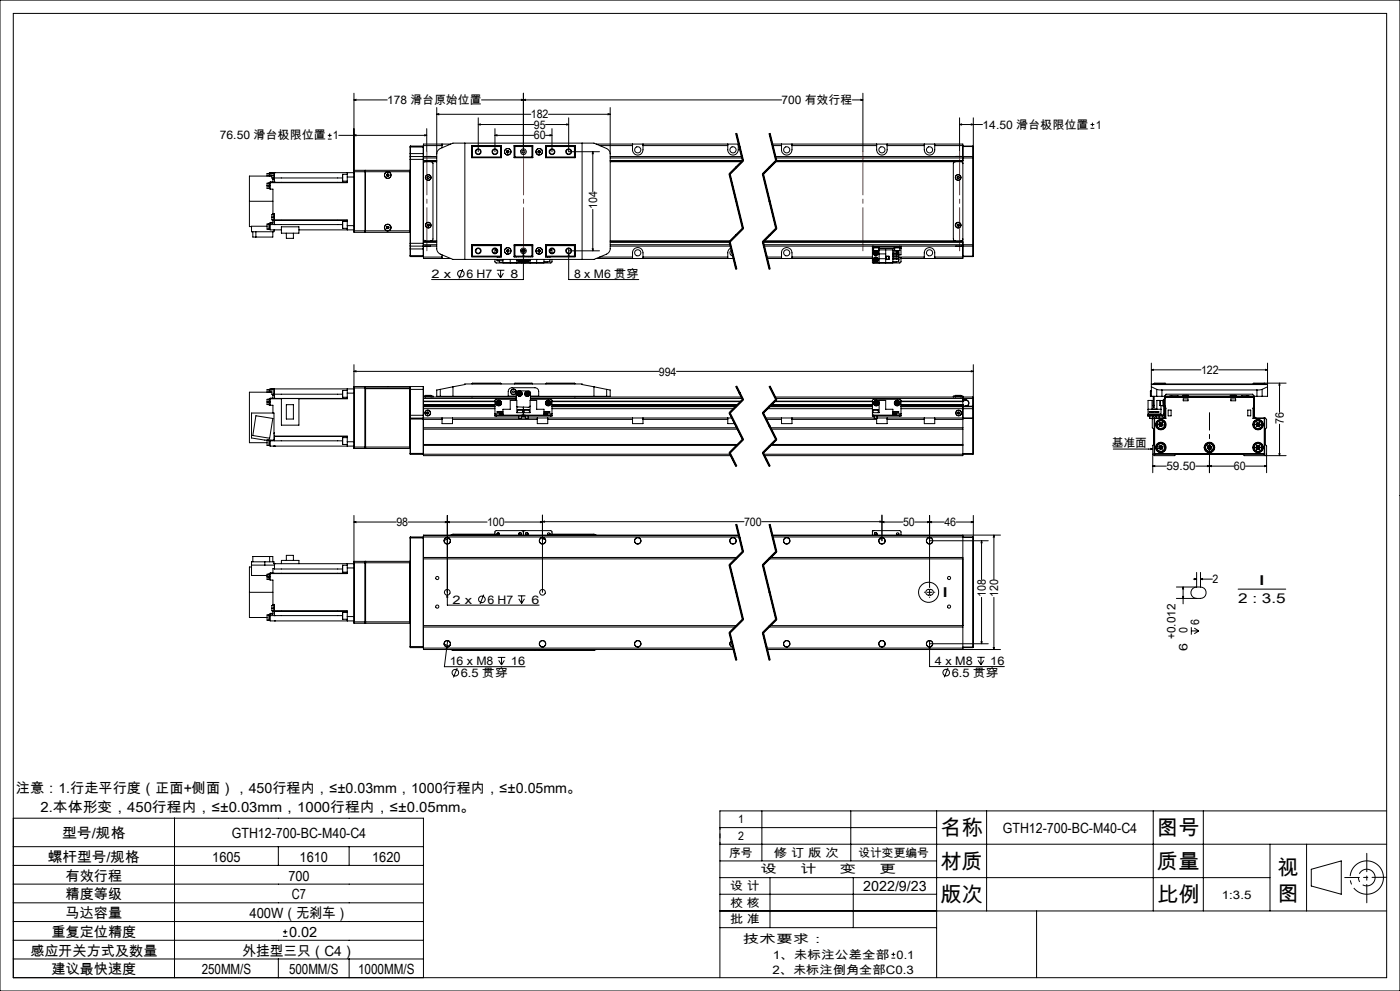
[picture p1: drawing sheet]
<svg xmlns="http://www.w3.org/2000/svg" width="420mm" height="297mm" viewBox="0 0 420 297" stroke-linecap="round" stroke-linejoin="round" font-family="sans-serif">
<g fill="none" stroke="#000" stroke-width=".3">
<path d="M0 0h420v297h-420zM4 4h412v289h-412zM106.2 29.9l.6-.1v.3zM106.2 29.9h10M106.2 27.9v41.3M128 38.6v6.9M131 34.3l.6-.2v.3zM131 32.2v42.4l.2 .6 .6 .8 4.1 1.7h42.3l4.3-1.9 .6-1.2v-42.4M131 34.3h28.2M143.5 37.3l.6-.2v.4zM143.5 37.3h16.6M143.5 35.3v10.2"/>
<path d="M148.5 38.6v6.9M156.4 29.8l.6 .1-.6 .2zM157 29.9l.7-.1v.3zM157 27.9v17.6M163.7 37.3h6.9M164.5 34.3h18.6M165.6 38.6v6.9M170 37.1l.6 .2-.6 .2zM170.6 35.3v10.2h9.2M182.4 34.1l.7 .2-.7 .1zM220.9 40l2 8.2-4 4 4 16.3-4 4 2 8.1M221.1 40l2 8.1"/>
<path d="M230.9 40l2 8.2-4 4 4 16.3-4 4 2 8.1M231.1 40l2 8.1M234.5 29.9h-90M255.7 29.9h3.2M258.3 29.8l.6 .1-.6 .2zM258.9 27.9v17.6M287.9 37.3l.6-.2v.4zM287.9 37.3h6.8M287.9 35.3v10.2M291.4 37.1l.6 .2-.6 .2zM292 35.3v11.8M327.2 38.4h1.1"/>
<path d="M327.2 37.3h1.1M327.7 36.8v1.1M80.1 55.7v.8h.8M80.1 55.7h.9M80.7 54.9h-.6v.8M80.7 52h-.6v.8M80.9 54.8l.1 1.7M80.9 51.9v.9M81 54.6v.1M81 54.8h-.3v1.7M81 51.9h-.3v.9M81 54.7v2h.9v7.3"/>
<path d="M81 54.6h23.2M81.6 52.8h-6.8v7.5M81.6 52.6v.8h.5M81.6 52.6h.7M81.9 53.8v.7l-.9 .1M81.9 53.4v.4M81.9 51.7v.1M81.9 53.8h.4M82.1 51.7v1.7h.2M82.1 51.8h-.5v.8M82.3 54.6h.1M82.3 53.3v1.3"/>
<path d="M82.3 51.7v1.6M82.3 51.7h.1M82.3 53.3h20.5M98.4 41.7h1.1M98.4 40.6h1.1M98.9 40v1.1M101.6 40.6h26.4M102.8 52.2v2.1M102.8 52.2h1.4M102.8 54.3h1.4M104.2 51.7v1.4M104.2 53.1v1.6h-23.2"/>
<path d="M104.2 53.1h2M106.2 40.6l.6-.2v.3zM106.2 51.7h-25.2v1.1M106.3 51v18.6M106.3 51l-.1 .5h16.8M106.3 51h3.2M109.5 51v.5M109.5 51.5v17.7M109.5 51l.1 .1M109.6 51.1v.4M109.6 51.1h.1M116 52.3l.1 .4"/>
<path d="M116.1 52.7l.3 .1M116.3 52.1l.3 .2M116.3 52.1l-.3 .2M116.6 52.3v.3M116.6 52.6l-.2 .2M123 51.5v-.5h-13.4v18.6M123 51.5v17.7M123 51.1h.1M123 47v.8M123 46v1M123 47.8v25.1M123 47.8h4"/>
<path d="M123 46h4M123 44.1h4M123.1 46.9v26.9M123.1 43.8v3.1M123.1 43.8l-.1 2.2M123.1 46.9h7.9M123.1 43.8h3.9M123.1 46.9l-.1 .1M127 46.9v26.9M127 43.8v3.1M127 46.9v.1M127 43.8h.1"/>
<path d="M127 46.9h.1M127 47v.8M127 47.8v25.1M127 48.1h4M127 43.6h5.6M127 47.3h4M127.4 40.4l.6 .2-.6 .1zM127.5 46.9h1.7M128.3 52.9h.4l.1 .3-.2 .3h-.3l-.2-.3zM129.3 48.5l.6 .4v22.8l-.6 .5M131 48.5h-3.4l-.6 .5M131 46.1l.2-.7 .6-.7 4.1-1.8h42.3l4.1 1.8 .6 .7 .2 .7"/>
<path d="M132.6 43.2v1.1M135.2 43.2h-8.2v3.7M139.5 42.9v34.8M141.5 43.7h8.9v3.6h-8.9zM141.5 46.9h.1M141.6 43.8v3.5M141.6 43.8h8.8M141.6 43.8l.1 .1M141.7 43.9h8.5M141.7 43.9v3.2M141.7 47.1l-.1 .1h8.8M141.7 47.1h8.5"/>
<path d="M148.5 40.6l.6-.2v.3zM148.5 40.6h11.6M150.2 43.9v3.2M150.2 43.9l.1-.1v3.4l-.1-.1M152 45.3v.3M152 45.6l.3 .2M152.3 45.2l.3 .1M152.3 45.2l-.3 .1M152.6 45.3v.3M152.6 45.6l-.3 .2M154.2 43.7l.1 .1M154.2 43.7h5.6v3.6h-5.6z"/>
<path d="M154.2 43.8h5.6M154.2 47.2h5.6M154.3 43.8v3.4l.2-.1M154.3 43.8l.2 .1M154.5 43.9h5.1M154.5 43.9v3.2M154.5 47.1h5.1M159.6 43.9l.1-.1v3.4l-.1-.1M159.6 43.9v3.2M161.5 45.3v.3M161.5 45.6l.2 .2M161.7 45.2l.3 .1"/>
<path d="M161.7 45.2l-.2 .1M162 45.3v.3M162 45.6l-.3 .2M163.7 40.6h1.9M163.7 43.7h8.8v3.6h-8.8zM163.7 43.8h8.8M163.9 43.9l-.1-.1v3.4l.1-.1M163.9 43.9h8.4M163.9 43.9v3.2M163.9 47.1h8.4M164.3 43.7v.1M165 40.4l.6 .2-.6 .1z"/>
<path d="M172.3 43.9v3.2M172.3 47.1l.2 .1h-8.8M172.5 43.8v3.5M172.5 46.9h.1M172.5 43.8l-.2 .1M174.6 42.9v34.8M177.8 45.5l.2 .6h-.3zM177.8 45.5v11.9M178.9 43.2h42.8M179.9 43.6h9.9M183.1 48.5h39.5M183.1 46.9h39.5"/>
<path d="M183.1 48.1h39.7M183.1 47.3h39.5M189.8 43.2v1.7a1.57 1.57 0 0 0 1.5 1.6 1.57 1.57 0 0 0 1.6-1.6v-1.7M192.9 43.6h25.4M218.3 43.2v1.7a1.57 1.57 0 0 0 1.6 1.6 1.57 1.57 0 0 0 1.6-1.6v-1.7M218.7 52.2l4 16.3M219.1 52.1l4 16.3M220.7 40l2 8.2M221.5 43.6h.3M222.8 48l-4 4M223 48.3l-4 4M228.7 52.2l4 16.3"/>
<path d="M229.1 52.1l4 16.3M230.7 40l2 8.2M231.6 43.2h57.3v34.3h-18.6M231.7 43.6h2.8M232.6 48.5h55.7l.4 .1 .2 .4M232.6 46.9h59.3M232.7 47.3h59.2M232.8 48l-4 4M232.8 48.2h56.1M233 48.3l-4 4M234.5 43.2v1.7a1.57 1.57 0 0 0 1.5 1.6 1.57 1.57 0 0 0 1.6-1.6v-1.7M237.6 43.6h25.4"/>
<path d="M263 43.2a3.2 3.2 0 0 0 .5 2.8 1.56 1.56 0 0 0 1.7 .4 1.56 1.56 0 0 0 .9-1.5v-1.7M266.1 43.6h11.2M277.3 43.2a3.2 3.2 0 0 0 .4 2.8 1.56 1.56 0 0 0 1.8 .4 1.56 1.56 0 0 0 .9-1.5v-1.7M280.4 43.6h8.5M286.6 48.5l-.4 .1-.2 .4v22.6l.2 .4 .4 .2M286.7 46.9h1.7M287.3 52.9h.4l.1 .4-.3 .2-.3-.1zM288.9 43.8h3M288.9 43.9h3M291.9 47.3h.1M291.9 46.9v.4M291.9 46.9l.1 .2"/>
<path d="M291.9 43.8v.1M291.9 43.9v3M291.9 47.3v26M292 47.1v.2M292 47.3v26M74.8 60.3v7.6h.7M74.8 60.3h7.1M75.8 69.5v1.5h6v-1.5M76.8 69.5v1.5M80.1 67.8h-4.6v1.7h6.7v-.6M80.7 67.1h-.6v1.6h.6M80.9 67.1v1.7"/>
<path d="M81 66.9v.4M81 67.3v1.6h3.4M81 67.1h-.3v1.7h.3M81 67.3h21.8M81.6 65.1v.8h22.6v1.7M81.6 65.1h.7M81.9 64h.4v1.1M81.9 64v.3M81.9 66.1v.8h-.9M81.9 65.9v.2M81.9 66.7h-.9v.2M81.9 66.1h.4"/>
<path d="M82.1 64.3h-.5v.8M82.3 64.2h-.2v1.7M82.3 65.1v.9M82.3 67.3h.1M82.3 66v1.3M82.3 68.9h.1M82.3 66h21.9M84.4 68h5.3v1.9h-5.3zM85.9 69.9v1.5h2.1v-1.5M89.7 68.9h16.5M102.8 66.4v2M102.8 66.4h1.4"/>
<path d="M102.8 68.4h1.4M104.2 67.6v1.3M104.2 67.6h2M106.2 69.2l.1 .4M106.2 69.2h16.8M106.3 69.6h3.2M109.5 69.2v.4M109.6 69.2v.3M109.6 69.5h.1M109.6 69.5v.1M109.6 69.5l-.1 .1M109.6 69.6h13.4"/>
<path d="M116 68v.4M116 68.4l.3 .1M116.3 67.9l.3 .1M116.3 67.9l-.3 .1M116.6 68.4l-.3 .1M116.6 68v.4M123 69.2v.4M123 69.5v.1M123 72.9v.8M123 73.7v.9M123 74.6l.1 2.3M123 76.6h4"/>
<path d="M123 72.9h4M123 73.7l.1 .1M123 74.6h4M123.1 73.8v3.1M123.1 73.8h7.9M123.1 76.9h3.9M127 73.8v3.1M127 71.6l.5 .6h3.5M127 73.7h.1M127 72.9v.8M127 73.8v3.7h8.2M127 72.5h4"/>
<path d="M127 77h5.6M127 73.3h4M127 73.7v.1M127 76.8v.1M127.5 73.8h1.7M128.2 67.4l.2-.2 .3 .1 .1 .3-.3 .2zM132.6 76.4v1.1M141.5 73.4h8.9v3.6h-8.9zM141.5 73.8h.1M141.6 73.4v3.5M141.6 76.9h8.8M141.7 76.8h8.5"/>
<path d="M141.7 73.6v3.2M141.7 73.6h8.5M141.7 76.8l-.1 .1M148.5 77.7v.9l.3 .2h8M148.5 74.5v1.4M148.8 75.1h.4M148.8 74.6v.5M149.1 77h.1M149.1 77.7v.4h1.8M149.2 75.2l-.1 .3M149.3 78.1h.3M149.8 76.9v.1"/>
<path d="M149.8 78.1v.6h1.1M150.2 73.6v3.2M150.2 73.6l.1-.1v3.4l-.1-.1M150.4 73.5h-8.8l.1 .1M150.9 77.7v1.1h12.3v-1.1M152 75v.3M152 75.3l.3 .2M152.3 74.9l.3 .1M152.3 74.9l-.3 .1M152.6 75v.3M152.6 75.3l-.3 .2M153.1 77.7v1.1"/>
<path d="M154.2 73.4h5.6v3.6h-5.6zM154.2 76.9h5.6M154.2 73.5h5.6M154.3 76.9l-.1 .1M154.5 73.6l-.2-.1v3.4M154.5 76.8h5.1M154.5 73.6v3.2M154.5 73.6h5.1M154.5 76.8l-.2 .1M154.8 76.9v.1M154.9 76.9v.1M155 77.7v1.1"/>
<path d="M155.1 78h1.6M155.1 77.7v.3M155.5 76.9v.1M155.8 78l.1 .2M156 78l-.1 .2M156.2 78l.1 .1M156.3 78.1l-.4 .1M156.4 78l-.1 .1M156.6 75.1h.1M156.6 75.3l.1 .2M156.7 75.1h-.1M156.7 75v.1"/>
<path d="M156.7 77.7v.3M156.7 74.9h.6M156.8 77.7a.76 .76 0 0 1-.6 .8 .76 .76 0 0 1-.9-.5 .77 .77 0 0 0 .9 .6 .77 .77 0 0 0 .6-.9M157 76.1l.2 .6h-.3zM157 74.3v9.5h-27.5M157.3 77.7a.78 .78 0 0 0 .6 .9 .78 .78 0 0 0 .9-.6M157.4 78h.1M157.4 75.1h.1M157.4 75v.1M157.4 77.7v.3M157.4 75.3l-.1 .2M157.4 78h1.5"/>
<path d="M157.7 78l.4 .2M158.1 78v.2M158.4 78l-.3 .2M158.6 76.9v.1M158.9 78h.1M159 77.7v.3M159 77.7v1.1M159.2 76.9v.1M159.6 73.6l.1-.1v3.4l-.1-.1M159.6 73.6v3.2M161 77.7v1.1M161.5 75v.3"/>
<path d="M161.5 75.3l.2 .2M161.7 74.9l.3 .1M161.7 74.9l-.2 .1M162 75v.3M162 75.3l-.3 .2M163.7 73.4h8.8v3.6h-8.8zM163.7 76.9h8.8M163.7 73.5h8.8l-.2 .1M163.9 73.6l-.1-.1v3.4l.1-.1M163.9 76.8h8.4M163.9 73.6v3.2M163.9 73.6h8.4"/>
<path d="M164.3 76.9v.1M164.3 78.4v.3h-1.1M164.9 75.1h.3M165 77h.1M165 77.9v-.2v.7h-1.8M165.2 75.1h-.3M165.2 74.6v.5M165.6 77.7v.9l-.3 .2h-8M165.6 74.5v1.4M170.6 76.1l.1 .6h-.2zM170.6 74.3v9.5h21M170.6 75.2h9.2"/>
<path d="M172.3 73.6v3.2M172.3 76.8l.2 .1M172.5 73.4v3.5M172.5 73.8h.1M177.7 74.6h.3l-.2 .6zM177.8 62.8v12.4M178.9 77.5h41.2M179.9 77h9.9M183.1 72.2h36.1M183.1 72.5h35.8M183.1 73.8h36.1M183.1 73.3h36"/>
<path d="M189.8 77.5v-1.7a1.57 1.57 0 0 1 1.5-1.6 1.57 1.57 0 0 1 1.6 1.6v1.7M192.9 77h25.4M218.7 72.5l2 8.2M219.1 72.4l2 8.2M219.3 74.3l-.5 .3-.4 .7-.1 2.2M219.5 74.9a.94 .94 0 0 0-.5 1.1 .94 .94 0 0 0 .9 .7M222.8 68.3l-4 4M223 68.6l-4 4M228.7 72.5l2 8.2M228.9 72.5h60M229.1 72.4l2 8.2M229.1 73.3h62.8"/>
<path d="M229.2 73.8h62.7M230 77h4.5M230.1 77.5h31.6M232.8 68.3l-4 4M233 68.6l-4 4M234.5 77.5v-1.7a1.57 1.57 0 0 1 1.5-1.6 1.57 1.57 0 0 1 1.6 1.6v1.7M237.6 77h24.1M261.7 74h.4M261.7 74v.5M261.7 74.5v4.3h6.2v-3.9M261.7 73.8v.2M261.7 74.9h.4"/>
<path d="M261.7 74.5h.4M262 74v.3h1.7v-.3M262.1 75.1h.9M262.1 75.1h1.5M262.1 74.3v.8M262.1 73.8v.2M262.1 74h7.8M262.3 77.7l.1 .4M262.3 77.7l.4 .1M262.3 76l.4 .2M262.4 75.1a.76 .76 0 0 0-.4 1 .76 .76 0 0 0 1 .4 .76 .76 0 0 0 .4-1M262.4 78.1l.4 .1"/>
<path d="M262.4 75.6l-.1 .4M262.4 75.6l.3 .2M262.4 75.1a.75 .75 0 0 0-.4 1 .75 .75 0 0 0 1 .4 .75 .75 0 0 0 .4-1M262.6 77.4l.5 .1M262.6 77.4l-.3 .3M262.6 77.4l.1 .4M262.7 77.8l.4 .2M262.7 77.8l-.3 .3M262.7 77.8l.1 .4M262.7 75.8l.4 .3M262.7 75.8v.4M262.8 75.4l-.4 .2"/>
<path d="M262.8 75.4l.3 .2M262.8 75.4l-.1 .4M263 75.1l.4 .4M263.1 75.1l.3 .4M263.1 77.5v.5M263.1 77.5l-.4 .3M263.1 76.1l-.4 .1M263.1 75.6v.5M263.1 75.6l-.8 .4M263.1 78l-.3 .2M263.6 75.1h-.6M263.6 74.3v.8"/>
<path d="M263.6 74.9l4.8 .1M263.6 74.5h4.8M263.7 74.9v3.9M263.7 76.1h2M263.7 77.5h2M265.7 74.9v3.9M265.8 76.8h.9v.9h-.9zM267.9 75.5h1.7v.4M267.9 76.2h1.7v.5h-1.7M267.9 77h1.7v.4h-1.7M267.9 77.7h1.7M267.9 75.9h1.7"/>
<path d="M268.3 74v.3h1.6M268.4 75.1h1.5M268.4 74.3v.8M269 77.4v.3l.3-.2 .3 .2M269 75.1v.4M269 76.7v.3M269 78.4v.3h-1.1M269.1 75.5h.4M269.2 77.5h.2M269.6 75.9l-.2 .3-.4-.3v.3M269.6 75.7v.2M269.6 77.7v.2"/>
<path d="M269.6 77.3h.7v1.2l-.4 .3h-8M269.6 77.7v.7h-1.7M269.6 77h7.7M269.9 74h.4M269.9 73.8v.2M269.9 74.3v.8M269.9 74.5h.4M270 74l-.1 .3M270.3 74v.5M270.3 73.8v.2M270.3 74.5v1.9h-.7M277.3 77.5a3.2 3.2 0 0 1 .4-2.9 1.58 1.58 0 0 1 1.8-.3 1.58 1.58 0 0 1 .9 1.5v1.7"/>
<path d="M280.4 77h8.5M286.7 73.8h1.7M287.1 67.4l.3-.2 .3 .1 .1 .3-.3 .2-.3-.1zM288.9 71.6l-.2 .4-.3 .2h-59.2M288.9 76.8h3M288.9 76.9h3M291.9 73.3h.1M291.9 73.3v.5M291.9 76.8h.1M291.9 76.8v.1M291.9 73.8v3M292 73.3v.3"/>
<path d="M292 73.6l-.1 .2M292 76.8l-.1 .1M292 73.6v3.2M138.8 80.6l-1.1 2.9M149 81h2.3M149.3 81.9l.9 1.4M150.2 81v2.3M151 81.9l-.8 1.4M80.7 119.6v1.7h.3M80.7 116.8h-.6v.7M80.9 119.6v1.7M80.9 116.7v.8"/>
<path d="M81 119.4v.1M81 119.6l-.9 .1v.8M81 116.7h-.3v.8M81 119.4h23.2M81 119.5h3.4M81 119.5v2h.9v2.3M81.6 117.5h-6.8v15.2h5.3M81.9 118.5v.8l-.9 .1M81.9 118.2v.3M81.9 116.6h.1M81.9 118.5h.4M82.1 116.5v1.7"/>
<path d="M82.1 116.6h-.5v1.6h.7M82.3 119.4h.1M82.3 118.1v1.3M82.3 116.6v1.5M82.3 116.5v.1M82.3 118.1h20.5M84.4 119.4h5.3v8h-5.3zM102.8 117v2.1M102.8 119.1h1.4M102.8 117h1.4M104.2 116.6v1.2M104.2 117.8v1.7h-14.5"/>
<path d="M104.2 117.8h2M106.2 111.3l.6-.2v.3zM106.2 109.3v24.7M106.2 111.3h91.4M106.2 116.6h-25.2v.9M106.3 115.8v18.6M106.3 115.8l-.1 .5h16.8M106.3 115.8h3.2M109.5 115.8v.5M109.5 115.8l.1 .5M109.5 116.3v17.7M123 116.3l-13.4 .2h13.4l-.1 17.9"/>
<path d="M123 116.3v-.5h-13.4l.1 18.6M123 116.7h4M123 116.7v7.8M123.1 115.8v9.5M123.1 115.8l-.1 .9M123.1 115.8h3.9M127 115.8v9.5M127 115.8v.9M127 116.7v2.7M127 118.7h2.3M127 119.4v2.3M127 119h27.9"/>
<path d="M127 119.4h27.8M127.6 118.5h1.4M127.6 118.5v.5M127.7 118.7h1.6M129 118.5h-1.4M129 118.5h.3M129.3 118.5h.1M129.3 118.7h.6v.3M129.3 118.5v.5M132.1 118.8h20.4v-1.5a1.14 1.14 0 0 1 1.1-1.1h6.9a1.14 1.14 0 0 1 1.1 1.1v1.5h20.4M132.1 116.7l-1.1 .2v1.9h1.1M132.1 116.7v2.1"/>
<path d="M135.9 115.9v2.9M135.9 115.9l3.6-.7v-.1h35.1v.1l3.6 .7M135.9 115.9l-3.8 .8M141.6 115h8.7M141.6 115v.1M141.6 118.8v.2M150.3 115v.1M152.5 118.7h2.4M154.3 115h5.4M154.3 115v.1M154.8 119.7h-6.1l-.2 .2v4.1M155.5 117.9l.1 .4"/>
<path d="M155.5 117.9l.4 .1M155.6 118.3l.4 .1M155.8 117.5l-.3 .4M155.8 117.5l.4 .2M155.8 117.5l.2 .9M155.9 118l-.3 .3M155.9 118l.4 .1M156.2 117.7l.1 .4M156.2 117.7l-.3 .3M156.3 118.1l-.3 .3M157.8 117.9l.1 .5M157.8 117.9l.8 .2"/>
<path d="M157.9 118.4l.4 .1M158.1 117.6l-.3 .3M158.1 117.6l.4 .2M158.1 117.6l.2 .9M158.5 117.8l.1 .3M158.5 117.8l-.6 .6M158.6 118.1l-.3 .4M159.1 119.7h6.3l.2 .2v4.1M159.1 119h63.4M159.1 119.4h63.6M159.2 118.7h2.4M159.7 115v.1"/>
<path d="M163.8 115h8.7M163.8 115v.1M172.5 115v.1M172.5 118.8v.2M178.2 115.9v2.9M178.2 115.9l3.8 .8M182 116.7l1.1 .2v1.9h-1.1M182 116.7v2.1M203 111.3h89M220.7 115.9l2 3.9M220.9 115.8l2 4-4 4 4 7.9-4 4 2 4M221 115.7l1 2"/>
<path d="M222 117.7l1 2zM222.8 119.6l-4 4M223 119.9l-4 4M230.7 115.9l2 3.9M230.9 115.8l2 4-4 4 4 7.9-4 4 2 4M231 115.7l2 4M232.4 119h59.5M232.7 119.4h59.2M232.8 119.6l-4 4M233 119.9l-4 4M286 119v-.3h2.9v3.1M286.6 118.5h1.7"/>
<path d="M286.6 118.5v.5M286.6 118.7h1.7M288.3 118.5v.5M288.9 119.8h.8M288.9 119.9h.8M289.7 119.8a.97 .97 0 0 1 1 .9 .97 .97 0 0 1-.8 1M289.7 119.9a.9 .9 0 0 1 .9 .9 .9 .9 0 0 1-.9 .9M289.7 119.8v.1M291.4 111.1l.6 .2-.6 .1zM291.9 119v.4M291.9 119.4v2.3M292 109.3v26.7"/>
<path d="M345.2 117.2h.1M345.1 118.8h.1M345.2 117.3l-.1 1.5M345.2 117.2v.1M345.2 117.3v1.5M345.2 117.2h.2M345.4 115.1h34.9M345.4 115.2h34.9M345.4 115.9l1.6 .8M345.4 110.8l.6-.1v.3zM345.4 108.8v10M345.4 110.8h14.9"/>
<path d="M346 118.8v2.7M346.3 115h3.4M346.3 115v.1M346.3 118.8v2.7M347 116.7l1.6 .2M347 118.8h1.6M347 118.8h-1.8M347 116.7v2.1M348.6 118.8h.8M348.6 116.9h28.5M348.6 116.9v1.9M349.1 119.9h-.2v1.8h.2"/>
<path d="M349.4 119.7h-.3v.4M349.4 118.8l.4-.7h26l.5 .7M349.4 118.8v4.1M349.5 118.7h26.7v.4M349.5 118.7v.4M349.5 119.4v2.3M349.7 115v.1M349.8 119.1l-.3 .3M349.8 119v.1M349.8 119l-.3 .2v.2M349.8 119h26M349.8 119.1h26"/>
<path d="M351 119v-.3h.5v.3M353.3 118.7h.1M354.9 118.5h.1M354.8 118.7h.1M354.8 118.7h1.8M354.8 118.5v.2M354.9 118.5h1.6M355 119.6h1.4v.5h-1.4zM356.6 118.5h.1M356.6 118.7h-.1M356.6 118.5v.2M365.6 110.8h14.7"/>
<path d="M369.1 118.7h.1M369.1 118.7h1.7M369.1 118.5h1.1M369.1 118.5v.2M369.3 119.6h1.4v.5h-1.4zM370.2 118.5h-1.1M370.2 118.5h.6M370.8 118.7h.1M370.8 118.5v.2M372.4 118.7h.1M374.1 119v-.3h.6v.3M375.8 119.1l.3 .3"/>
<path d="M375.8 119v.1M375.8 119l.4 .2-.1 .2M376 115h3.4M376 115v.1M376.1 119.4v2.3M376.3 118.8h.8M376.3 118.8v4.1M377.1 118.8h1.5M377.1 116.9v1.9M378.6 116.7l-1.5 .2M378.6 116.7v2.1M379.3 114.8l.1 .2"/>
<path d="M379.4 115v.1M379.7 110.7l.6 .1-.6 .2zM380.3 115.9l-1.7 .8M380.3 108.8v10h-1.7M383.9 114.8l.1 .6h-.3zM383.9 114.8v8.8M385.8 114.8l-9.8 .2M76.8 124.6l5 .8-.9 5.9-5.1-.8zM80.1 120.5v.7h.6M80.1 131.9v1.6h.8M80.1 120.5h.9M80.7 131.9v1.6"/>
<path d="M80.9 131.9l.1 1.7M81 131.9v.2M81 132.1v1.6h25.2M81 132.1h21.8M82.1 133.7h.1M82.2 129.7v.3M82.2 131.9v-8.1h-6.7v7.5l3.9 .6h2.9v-1.2h21.9v1.7M82.3 133.7h.1M82.3 130.8h21.9M85.9 121.3h2.1v4.3h-2.1zM102.8 131.2v2M102.8 133.2h1.4"/>
<path d="M102.8 131.2h1.4M104.2 132.4v1.3M104.2 132.4h2M106.2 134l.1 .4M106.2 134h16.8M106.3 134.4h3.2M109.5 134v.4M109.6 134v.3M109.6 134.3l.1 .1M109.6 134.3l-.1 .1M109.7 134.4h13.2M123 124.5v.9"/>
<path d="M123 124.5h4M123 125.7h4M123 134.3l-.1 .1M123 135.9h4M123 125.4l.1 10.8M123.1 125.3v10.9M123.1 136.2h3.9M123.1 125.3h3.9M123.1 125.3l-.1 .1M127 125.3v10.9M127 125.3v.1M127 121.7v.2"/>
<path d="M127 121.3v.1M127 121.9v2.6M127 124.5v.8M127 125.3v11.3h92.3M127 125.3h5.6M127 125.7h5.6M127 128.2h94.1M127 128.6h94.3M127 133.2h94.4M127 133.5h94.1M127 121.3h21.5M127 121.2h21.5"/>
<path d="M127 120.4h21.5M127 121.7h21.5M127 121.9h21.5M127 122.5h21.5M128.1 123.6l.3-.2 .2 .2v.4l-.3 .1-.3-.2zM132.6 125.3h3.1M132.6 125.3v1.7h3.1v-1.7M135.7 125.3h19.9M135.7 125.7h25.5M148.5 120.3h-21.5h21.5M148.5 124.4h.4M148.5 124.4v.3h.4"/>
<path d="M148.5 124v.4M148.5 124h2.4M148.9 124.4h7.7M148.9 124.7h7.7M148.9 124.4v.3M149.2 120.6l.1 .4M149.2 120.6l.4 .2M149.3 121l.3 .2M149.6 120.4l.4 .2M149.6 120.4l-.4 .2M149.6 120.4v.4M149.6 120.8l.4 .2"/>
<path d="M149.6 120.8v.4M149.6 120.8l-.3 .2M150 120.6v.4M150 120.6l-.4 .2M150 121l-.4 .2M150.9 124.4v-1.7h2.2v-2.7h1.9v3.7h4v-3.7h2v2.7h2.2v1.7M150.9 124.1h-1.1v.1h1.1M150.9 123.4h-1.8l1.8 .1M154.8 120l.1-2.5 .5-.4 3.6 .2 .2 .4-.1 2.3M155.3 122.9h1.5M155.3 122.9v.8M155.6 125.3h.9"/>
<path d="M155.6 124.7v.6M156.5 125.3h1.1M156.5 124.7v.6M156.6 124.4h.9M156.6 124.7h.4M156.6 124.4v.3M156.8 122.9v.8M157 124.7h.5M157 122v2.7M157.3 122.8h.1M157.3 122.9h1.5M157.3 122.9v.8"/>
<path d="M157.3 122.8l1.5 .1M157.5 124.4h7.7M157.5 124.7h7.7M157.5 124.4v.3M157.6 125.3h.9M157.6 124.7v.6M157.6 125.3l.1 .1M157.7 125.4h.1M158.5 125.3l-.7 .1M158.5 125.3h2.7M158.5 124.7v.6M158.8 122.9v.8"/>
<path d="M159 121.7l-.4 .4-3.6-.3M161.2 125.3h3.1M161.2 125.3v1.7h3.1v-1.7M163.2 124.1h1.1v.1h-1.1M163.2 123.4h1.8l-1.8 .1M163.2 124h2.4M164.1 120.6v.4M164.1 120.6l.4 .2M164.1 121l.4 .2M164.3 125.3h25.5M164.3 125.7h25.5M164.4 120.4l.4 .2"/>
<path d="M164.4 120.4l-.3 .2M164.4 120.4l.1 .4M164.5 120.8l-.4 .2M164.5 120.8l.4 .2M164.5 120.8v.4M164.8 120.6l.1 .4M164.8 120.6l-.3 .2M164.9 121l-.4 .2M165.2 124.4h.4M165.2 124.4v.3M165.6 124.4v.3h-.4M165.6 124v.4"/>
<path d="M165.6 120.3h56.8M165.6 121.2h55.8M165.6 120.4h56.7M165.6 121.7h55.3M165.6 121.9h55.2M165.6 122.5h54.6M189.8 125.3h3.1M189.8 125.3v1.7h3.1v-1.7M192.9 125.3h25.4M192.9 125.7h25.4M218.3 125.3h1.3M218.3 125.3v1.7h2.2"/>
<path d="M218.7 123.8l4 8M218.7 135.8l2 4M219 136.1l-92 .1M219 123.7l4 7.9M219 135.6l2 4M221.3 121.3l-55.7 .1M222.8 131.6l-4 4M223 131.9l-4 3.9M228.7 123.8l4 8M228.7 135.8l2 4M229 123.7l4 7.9M229 135.6l2 4"/>
<path d="M229.1 136.1h62.8M229.6 125.3h4.9M229.8 125.7h4.7M230.2 122.5h31.5M230.8 121.9h30.9M230.9 121.7h30.8M231.1 128.2h57.8M231.1 133.5h57.8M231.3 128.6h57.6M231.3 121.4h30.4M231.4 133.2h57.5M231.4 121.2h30.3"/>
<path d="M232.3 120.4h29.4M232.3 120.3h29.4M232.4 120.3h29.3M232.8 131.6l-4 4M233 131.9l-4 3.9M234.5 125.3h3.1M234.5 125.3v1.7h3.1v-1.7M237.6 125.3h24.7M237.6 125.7h25.4M261.7 124.4h.4M261.7 123.7h2v-3.7h2v2.7h2.2v1.7M261.9 122.9h1.6"/>
<path d="M261.9 122.9v.8M262 122.8l-.1 .1M262 122.8h1.5M262.1 124.4h7.8M262.1 124.4v.3M262.1 124.7h7.8M262.3 125.3h.8M262.3 124.7v.6M262.5 120.9l.3 .3M262.5 120.5v.4M262.5 120.5l.4 .3M262.9 120.8l-.4 .1"/>
<path d="M262.9 120.8l.3 .3M262.9 120.8l-.1 .4M263 120.4l.3 .3M263 120.4l-.5 .1M263 120.4l-.1 .4M263.1 125.3h3M263.1 124.7v.6M263.2 121.1l-.4 .1M263.3 120.7l-.1 .4M263.3 120.7l-.4 .1M263.5 122.9h.1M263.5 122.9v.8"/>
<path d="M266.1 125.3h11.2M266.1 125.7h11.2M266.1 125.3v1.7h-3.1v-1.6M267.9 124.1h1.1v.1h-1.1M267.9 123.4h1.7l-1.7 .1M267.9 124h2.4M268.8 120.6v.4M268.8 121l.4 .2M268.8 120.6l.4 .2M269.1 120.4l.4 .2M269.1 120.4l-.3 .2M269.1 120.4l.1 .4"/>
<path d="M269.2 120.8l-.4 .2M269.2 120.8l.3 .2M269.2 120.8v.4M269.5 120.6v.4M269.5 121l-.3 .2M269.5 120.6l-.3 .2M269.9 124.4h.4M269.9 124.4v.3M270.3 120.3h18.6M270.3 124.4v.3h-.4M270.3 124v-4l-.2-.3h-8l-.4 .3v4.7h.4M270.3 124v.4"/>
<path d="M270.3 121.3h18.6M270.3 121.2h18.6M270.3 120.4h18.6M270.3 121.9h21.6M270.3 122.5h21.6M277.3 125.3h3.1M277.3 125.3v1.7h3.1v-1.7M280.4 125.3h11.5M280.4 125.7h8.5M287.5 123.5h.3l.1 .4-.2 .2-.3-.1-.1-.3zM288.9 121.3v.1M288.9 121.8v14.8h-59.6"/>
<path d="M288.9 120.3h.1M288.9 121.8h.1M288.9 125.4h3M288.9 136h3M288.9 121.8h.8M289.7 121.7h-19.4M289.7 121.7v.1M289.9 121.7h2M289.9 121.7l-.2 .1M291.9 136h.1M291.9 136v.1M291.9 125.3v.1"/>
<path d="M291.9 121.7l.1 .1M291.9 121.7v.2M291.9 121.9v.6M291.9 122.5v2.8M291.9 125.4v10.6M292 136l-.1 .1M292 121.8l-.1 .1M292 121.8l-.1 .7M334 134.6h11.8M344.4 122.7h3.9M344.5 124.1h3.7v.1h-3.7zM344.8 124.4h-.5v.3h.5"/>
<path d="M344.8 124.4h3.9M344.8 123.4l.7 .1zM344.8 124.7h1.1M344.8 124.4v.3M344.9 125.3h.9M344.9 124.7v.6M345.2 134.4l.6 .2-.6 .1zM345.8 123.4l.4 .1zM345.8 124.7v.6M345.8 139.7l.6-.2v.3zM345.8 139.7h4.1M345.8 136.1l.5 .5h6.1l.4-.5"/>
<path d="M345.9 124.7h.9M345.9 124.4v.3M346 121.5v.6h.3v-.6M346 121.5h.3M346.3 125.4h.1M346.3 136h.1M346.3 136l.1 .1M346.3 125.4v10.6M346.4 136v.1M346.4 136.1h32.9M346.4 125.4h3.3M346.4 136h32.9"/>
<path d="M346.4 125.4v10.6M346.5 123.4l.4 .1zM346.8 124.7h1.9M346.8 124.4v.3M346.9 124.7v.6M347.2 123.4l.5 .1zM347.6 127.1l.2 .7M347.6 127.1l.7 .1M347.7 134.4l.5 .4M347.7 133.7v.7M347.7 133.7l.6 .4M347.8 124.7v.6"/>
<path d="M347.8 127.8l.7 .1M348 126.6l.7 .1M348 126.6l-.4 .5M348 126.6l.3 .6M348.1 120v1.6M348.1 121.6h.8M348.1 120h.8M348.3 127.2l.6 .2M348.3 127.2l.2 .7M348.3 127.2l-.5 .6M348.3 134.1l.5 .4M348.3 134.1l-.1 .7"/>
<path d="M348.3 120h-1.2v2.6h-1.5v-2.6h-1.2v4.4M348.3 121.6v2.8M348.3 133.5l-.6 .2M348.3 133.5l.6 .4M348.3 133.5v.6M348.7 124.4v.3M348.7 126.7l.2 .7M348.7 126.7l-.4 .5M348.8 134.5l-.6 .3M348.9 133.9l-.1 .6M348.9 133.9l-1.2 .5M348.9 127.4l-.4 .5"/>
<path d="M349.1 124l-.4 .4M349.1 124h.3M349.1 120.1h.3M349.1 120.1v3.9M349.4 124.3v.3M349.4 124.2l-.7 .5M349.4 124.6l-.5 .7M349.4 122.9v1.4M349.4 121.9l.2 .6M349.4 124.4v.2M349.4 122.9v1.5M349.4 122.9h.2"/>
<path d="M349.4 124.6h.2M349.5 124.6l-.5 .7M349.5 122v.9M349.5 121.7l.1 .1M349.5 121.7l-.1 .2M349.6 122.9v.1M349.6 121.8l.1 .7M349.6 121.8l-.2 .1M349.6 122.9v1.7M349.6 124.6h.1M349.6 125.3l.1 .1M349.6 122.5h.1"/>
<path d="M349.6 125.3h-3.5l-.4 .4v2.5l.4 .4v4.6l-.3 .3v8.2M349.6 122.5v2.8M349.7 122.5v2.9M350.4 122.9h.9v1.7h-.9zM352.8 136.2h20.1M358.7 139.7h11.4M362.2 134.3l.4 .5M362.2 139.5l.6 .2-.6 .1zM362.4 133.6l-.2 .7M362.4 133.6l.9 1M362.8 139.7l.6-.2v.3zM362.8 138v3.7"/>
<path d="M363 133.5l-.6 .1M363 133.5l.5 .5M363 133.5l-.4 1.3M363.3 134.6l-.7 .2M363.5 134l-.2 .6M363.5 134l-1.3 .3M372.8 136.1l.5 .5h12.5M373.7 139.7h6.3M374.3 122.9h.9v1.7h-.9zM375.9 122.5h.2M375.9 125.4h3.4M375.9 122.5v2.9"/>
<path d="M376.1 124.6h.1M376.1 125.3l-.2 .1M376.1 125.3h3.5l.4 .4v2.5l-.4 .4v4.6l.4 .4v8.1M376.1 122.5v2.8M376.1 122.9v.1M376.1 121.8l-.2 .7M376.1 121.8l.1 .1M376.1 122.9v1.7M376.1 122.9h.1M376.1 121.7v.1M376.1 121.7l.1 .2M376.2 122v.9"/>
<path d="M376.2 124.6l.4 .7M376.2 122.9l.1 1.6M376.2 121.9l-.1 .6M376.2 122.9v1.6M376.2 124.5v.1M376.3 124.5l-.1 .1M376.3 124.6l.5 .7M376.7 134.2l.4 .5M376.8 127.2l.2 .6M376.8 127.2h.6M377 127.8l.6 .1M377 133.6l-.3 .6"/>
<path d="M377 133.6l.8 1.1M377.2 126.6l-.4 .6M377.2 126.6l.6 .1M377.2 126.6l.2 .6M377.4 127.2l.2 .7M377.4 127.2l.7 .1M377.4 127.2l-.4 .6M377.7 133.5l.4 .6M377.7 133.5l-.7 .1M377.7 133.5l-.6 1.2M377.8 134.7h-.7M377.8 126.7l.3 .6"/>
<path d="M377.8 126.7l-.4 .5M378.1 134.1l-.3 .6M378.1 134.1l-1.4 .1M378.1 127.3l-.5 .6M379.3 136v.1M379.3 136h.1M379.3 125.4h.1M379.3 125.4v10.6M379.4 139.5l.6 .2-.6 .1zM379.4 136l-.1 .1M379.4 125.4v10.6M380 136.1l-.4 .5"/>
<path d="M383.7 136h.3l-.1 .6zM383.9 127.1v9.5M106.2 156.5l.6-.2v.3zM106.2 156.5h12.7M106.2 154.5v31.9M122.4 156.5h23.7M133.6 156.3l.6 .2-.6 .1zM134.2 156.5l.6-.2v.3zM134.2 154.5v26.9h27.5M149.1 159.9v.2l.7 .1M149.3 159.7h.3M149.8 159.9v.2"/>
<path d="M151.4 156.5h11.3M156.8 159.1h.5M157 159.1v1.3M162.1 156.3l.6 .2-.6 .1zM162.7 156.3l.6-.1v.3zM162.7 154.3v23.2M162.7 156.3h60.5M164.3 159.9v.2M165 159.9v.2l-.7 .1M220.7 157.2l2 8.2M220.9 157.2l2 8.1-4 4 4 16.3-4 4 2 8.2M221.1 157.1l1 4.1"/>
<path d="M228.5 156.3h36.1M230.7 157.2l2 8.2M230.9 157.2l2 8.1-4 4 4 16.3-4 4 2 8.2M231.1 157.1l2 8.2M261.7 159.5l.4-.5h7.8l.4 .4v1M261.9 159.1h-.2v1.3M264 156.2l.6 .1-.6 .2zM264.6 156.5l.6-.2v.3zM264.6 156.5h6.3M264.6 154.3v7.8M269 159.9v.2l.6 .1v-.3M278.3 156.3l.6 .2-.6 .1z"/>
<path d="M278.9 156.5l.6-.2v.3zM278.9 154.5v21.4M283.3 156.5h-8.9M286.8 156.5h5.2M291.4 156.3l.6 .2-.6 .1zM292 154.5v39.4M74.8 177.5v7.6h5.3M74.8 177.5h7.1M75.5 169.9h-.7v7.6M75.5 169.4h6.8M75.8 168.4v-1.6h6v1.6M79.4 168.4v1"/>
<path d="M80.1 172.9v.7h.6M80.1 172.9h.9M80.7 172.1h-.6v.8M80.9 172v1.7M80.9 166.8v1.6M81 171.8v.1M81 172h-.3v1.7h.3M81 171.9v1.9h.9v7.3M81 171.8h23.2M82.3 170.4h-.4v1.3l-.9 .1M82.3 170.4l20.5 .1M82.3 168.9h.1"/>
<path d="M82.3 168.9v1.5M84.4 168.9v-.9h5.3v.9M85.9 168v-1.6h2.1v1.6M102.8 169.4v2.1M102.8 169.4h1.4M102.8 171.5h1.4M104.2 168.9v1.3M104.2 170.2v1.7h-23.2M104.2 170.2h2M106.2 168.9h-24v-.5h-6.7v4.1h4.6M106.3 168.2v18.6M106.3 168.2l-.1 .5h16.8"/>
<path d="M106.3 168.2h3.2M109.5 168.2v.5M109.5 168.7v17.7M109.5 168.2l.1 .1M109.6 168.3v.4M109.6 168.2v.1M109.6 168.2l13.4 .1M109.7 168.2v18.6M109.7 168.2l-.1 .1M123 168.3v18.4M123 161.3h4M123.1 160.9v33.2"/>
<path d="M123.1 160.9h98.7M127 161v33.1M127 167.1h94.1M127 167.5h93.7M127 160.5h94.7M134.2 178.4l.1 .6h-.3zM134.8 161.4l-1.6 .6M145.1 178.2l-1.1 2.8M148.5 160.4v-1.1l.3-.3h7.9l.3 .5 .4-.5h7.9l.3 .3v1.1M148.5 160.1h-12.6l-.7 .3M149.1 160a.36 .36 0 0 1 .6-.3 .36 .36 0 0 1-.1 .7M149.1 160l.3 .4"/>
<path d="M149.1 160.1h.1M155.4 178.6h2.2M155.6 179.5l.9 1.3M155.8 160.4a.43 .43 0 0 1-.1-.7 .43 .43 0 0 1 .7 0 .43 .43 0 0 1-.1 .7M156.5 178.6v2.2M157.3 179.5l-.8 1.3M157.8 160.4a.43 .43 0 0 1-.1-.7 .43 .43 0 0 1 .7 0 .43 .43 0 0 1-.1 .7M162.8 161.1l.2 .4 .5 .1M163.2 161.3v.3M164.5 160.4a.36 .36 0 0 1-.2-.6 .36 .36 0 0 1 .6 0 .36 .36 0 0 1-.2 .6M165 160.1h.1M165.6 160.1h12.6l.7 .3"/>
<path d="M218.7 169.4l4 16.3M219.1 169.3l4 16.3M221.7 160.4h-94.7v34.3h93.1M222.1 161.2l1 4.1zM222.8 165.2l-4 4M223 165.5l-4 4M228.7 169.4l4 16.3M229.1 169.3l4 16.3M230.7 167.5h58.2M231.1 167.1h57.8M231.6 160.4h68.5M231.7 160.5h57.2"/>
<path d="M231.8 160.9h60.1M232.8 165.2l-4 4M233 165.5l-4 4M262.5 160.4a.43 .43 0 0 1-.1-.7 .43 .43 0 0 1 .7 0 .43 .43 0 0 1-.1 .7M264.6 161.1l-.3 .4-.5 .1M269.2 160.4a.36 .36 0 0 1-.2-.6 .36 .36 0 0 1 .6 0 .36 .36 0 0 1-.2 .6M278 176.8a1.12 1.12 0 0 1 1.4-.1 1.12 1.12 0 0 1 .5 1.2 1.11 1.11 0 0 1-1.4 .5 1.11 1.11 0 0 1-.7-1.3zM278.2 177.5h1.4M278.9 176.8v1.4M278.9 162.1h17.6M288.9 160.4v34.3M288.9 161.1h3"/>
<path d="M291.9 160.9v.2M291.9 161.1v32.8M294.5 162.1l.1 .6h-.3zM294.5 162.1v11.6M294.5 179v13.9M298.2 160.4l.1 .6h-.3zM298.2 160.4v13.3M298.2 179v15.7M352.9 175.9h7.3M354.8 178.7h.3l-.2 .6zM354.9 175.9v5.1M354.9 175.9l.2 .6h-.3z"/>
<path d="M358 173.6h1M358.4 173.4l.6 .2-.6 .1zM359 171.6v4.3a1.71 1.71 0 0 0-1.7 1.7 1.71 1.71 0 0 0 1.7 1.7M360.2 173.6l.6-.2v.3zM360.2 175.9a1.71 1.71 0 0 1 1.6 1.7 1.71 1.71 0 0 1-1.6 1.7h-7.3M360.2 171.6v4.3M360.2 173.6h3.5M371.4 176.6h14.3M80.7 184.3h-.6v1.6h.6M80.9 184.2v1.7M81 184.1v.4M81 184.5v1.6h25.2"/>
<path d="M81 184.2h-.3v1.7h.3M81 184.5h21.8M81.6 182.3v.8h.5M81.6 182.3h.7M81.9 181.1h.4v1.2M81.9 181.1v.4M81.9 183.3v.8h-.9M81.9 183.1v.2M81.9 183.8h-.9v.3M81.9 183.3h.4M82.1 181.5h-.5v.8M82.3 182.3v.8"/>
<path d="M82.3 181.4h-.2v1.7h.2M82.3 183.1v.1M82.3 184.5h.1M82.3 183.2v1.3M82.3 186.1h.1M82.3 183.1h21.9v1.7M82.3 183.2h21.9M102.8 183.5v2.1M102.8 183.5h1.4M102.8 185.6h1.4M104.2 184.8v1.3M104.2 184.8h2"/>
<path d="M106.2 186.4l.1 .4M106.2 186.4h16.8M106.3 186.8h3.2M109.5 186.4v.4M109.6 186.4v.3M109.6 186.7l.1 .1M109.6 186.7l-.1 .1M109.6 186.7v.1M123 186.7l-13.4 .1M123 193.7h4M123.1 194.1h3.9M127 194.2h93"/>
<path d="M127 187.9h93.6M127 187.5h94M127 194v.1M133.2 193l1.6 .7M134.1 193.9v.6h-.3zM134.1 193.9l-.8 5.9h24.2M134.3 192l-.2 1.9M135.2 194.7l.7 .2h16.6M149.3 197h2.3M149.6 197.9l.9 1.4M150.5 197v2.3M151.3 197.9l-.8 1.4"/>
<path d="M152.5 194.9h1.1M152.5 194.7v.2M153.6 194.9h6.9M153.6 194.7v.2M160.5 194.9h1.1M160.5 194.7v.2M161.6 194.7v.2M178.9 194.7l-.7 .2h-16.6M218.7 189.7l2 8.1M219.1 189.6l2 8.2M219.5 192.1a.94 .94 0 0 0-.6 1.1 .94 .94 0 0 0 1 .7 .94 .94 0 0 1-.9-.7 .94 .94 0 0 1 .5-1.1M222.8 185.5l-4 4"/>
<path d="M223 185.8l-4 4M228.7 189.7l2 8.1M229.1 189.6l2 8.2M230 194.2h58.9M230.6 187.9h58.3M231 187.5h57.9M232.8 185.5l-4 4M233 185.8l-4 4M278.9 193.9l.1 .6h-.3zM278.9 192v7.8h22.4M278.9 192.9h17.6M288.9 193.9h3"/>
<path d="M288.9 194.1h3M291.9 193.9h.1M291.9 193.9v.2M292 193.9l-.1 .2M293.2 197h2.2M293.4 197.9l.9 1.3M294.3 197v2.2M294.3 192.3h.3l-.1 .6zM295.1 197.9l-.8 1.3M298 194.1h.3l-.1 .6zM300.1 194.7h-70M357.4 188v2.2"/>
<path d="M357.4 189.1h2.3M358.3 188.2l1.4 .9M359.7 189.1l-1.4 .8M137.2 200.2l-1.2 2.8M284.4 200.2l-1.1 2.8M4 245.2h123v47.8M4 253.7h123M4 259.4h123M52.4 245.2v47.8M83.5 253.7v5.7M104.7 253.7v5.7M216 253h200"/>
<path d="M216 248h65M216 258h65M228.6 243v15M255.2 243v15M281 243v50M296 243v30M346 243v30M361 243v30M381 253v20M392 253v20M416 243h-200v50M4 265h123"/>
<path d="M4 270.6h123M4 276.2h123M84.9 279.3h1.3M85.5 278.6v1.3M216 278h65M216 273h200M216 263h165M216 268h65M231 263v15M256 263v15M311 273v20M393.4 260.5l9-2.5v10l-9-2.5z"/>
<path d="M4 281.8h123M4 287.4h123M83.5 287.4v5.6M84.9 280.6h1.3M104.7 287.4v5.6M267.4 287.2h1.2M267.4 286h1.2M268 285.5v1.1"/>
<circle cx="116.3" cy="52.5" r=".96"/>
<circle cx="116.3" cy="52.5" r="1.01"/>
<circle cx="128.5" cy="53.2" r=".84"/>
<circle cx="128.5" cy="53.2" r=".81"/>
<circle cx="143.5" cy="45.5" r=".71"/>
<circle cx="143.5" cy="45.5" r=".86"/>
<circle cx="148.5" cy="45.5" r=".71"/>
<circle cx="148.5" cy="45.5" r=".86"/>
<circle cx="152.3" cy="45.5" r=".95"/>
<circle cx="152.3" cy="45.5" r=".99"/>
<circle cx="157" cy="45.5" r=".44"/>
<circle cx="157" cy="45.5" r=".85"/>
<circle cx="161.7" cy="45.5" r=".95"/>
<circle cx="161.8" cy="45.5" r=".99"/>
<circle cx="165.6" cy="45.5" r=".87"/>
<circle cx="165.6" cy="45.5" r=".71"/>
<circle cx="170.6" cy="45.5" r=".72"/>
<circle cx="170.6" cy="45.5" r=".86"/>
<circle cx="191.3" cy="44.9" r=".93"/>
<circle cx="219.9" cy="44.9" r=".93"/>
<circle cx="236" cy="44.9" r=".92"/>
<circle cx="264.6" cy="44.9" r=".93"/>
<circle cx="278.9" cy="44.9" r=".93"/>
<circle cx="287.4" cy="53.2" r=".85"/>
<circle cx="287.4" cy="53.2" r=".81"/>
<circle cx="116.3" cy="68.2" r="1.01"/>
<circle cx="116.3" cy="68.2" r=".97"/>
<circle cx="128.5" cy="67.5" r=".81"/>
<circle cx="128.5" cy="67.5" r=".86"/>
<circle cx="143.5" cy="75.2" r=".71"/>
<circle cx="143.5" cy="75.2" r=".87"/>
<circle cx="148.5" cy="75.2" r=".71"/>
<circle cx="148.5" cy="75.2" r=".86"/>
<circle cx="152.3" cy="75.2" r=".95"/>
<circle cx="152.3" cy="75.2" r=".99"/>
<circle cx="157" cy="75.2" r=".44"/>
<circle cx="157" cy="75.2" r=".85"/>
<circle cx="161.7" cy="75.2" r=".95"/>
<circle cx="161.8" cy="75.2" r=".99"/>
<circle cx="165.6" cy="75.2" r=".87"/>
<circle cx="165.6" cy="75.2" r=".71"/>
<circle cx="170.6" cy="75.2" r=".72"/>
<circle cx="170.6" cy="75.2" r=".87"/>
<circle cx="191.3" cy="75.8" r=".93"/>
<circle cx="236" cy="75.8" r=".92"/>
<circle cx="262.7" cy="77.8" r=".74"/>
<circle cx="262.7" cy="77.8" r=".76"/>
<circle cx="278.9" cy="75.8" r=".93"/>
<circle cx="287.4" cy="67.5" r=".85"/>
<circle cx="287.5" cy="67.5" r=".81"/>
<circle cx="138.3" cy="82" r=".98"/>
<circle cx="154" cy="117.4" r=".29"/>
<circle cx="154" cy="117.4" r=".85"/>
<circle cx="154" cy="117.4" r=".77"/>
<circle cx="155.9" cy="118" r=".77"/>
<circle cx="155.9" cy="118" r=".74"/>
<circle cx="158.2" cy="118" r=".73"/>
<circle cx="158.2" cy="118" r=".77"/>
<circle cx="128.3" cy="123.8" r=".82"/>
<circle cx="128.3" cy="123.8" r=".87"/>
<circle cx="149.6" cy="120.8" r=".77"/>
<circle cx="149.6" cy="120.8" r=".86"/>
<circle cx="149.6" cy="120.8" r=".74"/>
<circle cx="164.5" cy="120.8" r=".85"/>
<circle cx="164.5" cy="120.8" r=".74"/>
<circle cx="164.5" cy="120.8" r=".77"/>
<circle cx="262.9" cy="120.8" r=".74"/>
<circle cx="262.9" cy="120.8" r=".77"/>
<circle cx="262.9" cy="120.8" r=".86"/>
<circle cx="269.1" cy="120.8" r=".75"/>
<circle cx="269.1" cy="120.8" r=".77"/>
<circle cx="269.2" cy="120.8" r=".86"/>
<circle cx="287.6" cy="123.8" r=".85"/>
<circle cx="287.6" cy="123.8" r=".81"/>
<circle cx="348.2" cy="134.1" r="1.43"/>
<circle cx="348.2" cy="134.1" r="1.57"/>
<circle cx="348.2" cy="127.3" r="1.57"/>
<circle cx="348.3" cy="134.1" r="1.19"/>
<circle cx="348.3" cy="127.3" r="1.44"/>
<circle cx="348.3" cy="127.3" r="1.18"/>
<circle cx="362.8" cy="134.1" r="1.43"/>
<circle cx="362.8" cy="134.1" r="1.57"/>
<circle cx="362.8" cy="134.1" r="1.19"/>
<circle cx="362.8" cy="134.1" r="1.23"/>
<circle cx="377.4" cy="134.1" r="1.57"/>
<circle cx="377.4" cy="127.3" r="1.57"/>
<circle cx="377.4" cy="127.3" r="1.19"/>
<circle cx="377.4" cy="134.1" r="1.21"/>
<circle cx="377.4" cy="127.3" r="1.21"/>
<circle cx="377.4" cy="134.1" r="1.42"/>
<circle cx="377.4" cy="134.1" r="1.19"/>
<circle cx="377.4" cy="127.3" r="1.43"/>
<circle cx="131.2" cy="173.2" r=".47"/>
<circle cx="134.2" cy="162.1" r=".93"/>
<circle cx="134.2" cy="162.1" r=".98"/>
<circle cx="134.2" cy="177.5" r=".85"/>
<circle cx="144.6" cy="179.6" r=".99"/>
<circle cx="156" cy="160" r=".33"/>
<circle cx="158" cy="160" r=".35"/>
<circle cx="162.7" cy="162.1" r=".93"/>
<circle cx="162.8" cy="162.1" r=".98"/>
<circle cx="162.8" cy="177.5" r=".85"/>
<circle cx="191.3" cy="162.1" r=".97"/>
<circle cx="191.3" cy="162.1" r=".93"/>
<circle cx="219.9" cy="162.1" r=".97"/>
<circle cx="219.9" cy="162.1" r=".93"/>
<circle cx="236" cy="162.1" r=".97"/>
<circle cx="236" cy="162.1" r=".93"/>
<circle cx="262.7" cy="160" r=".35"/>
<circle cx="264.6" cy="162.1" r=".97"/>
<circle cx="264.6" cy="162.1" r=".93"/>
<circle cx="278.6" cy="177.5" r="3"/>
<circle cx="278.9" cy="162.1" r=".97"/>
<circle cx="278.9" cy="162.1" r=".93"/>
<circle cx="284.7" cy="173.2" r=".46"/>
<circle cx="131.2" cy="181.8" r=".47"/>
<circle cx="134.2" cy="192.9" r=".93"/>
<circle cx="134.2" cy="192.9" r=".98"/>
<circle cx="162.7" cy="192.9" r=".93"/>
<circle cx="162.8" cy="192.9" r=".98"/>
<circle cx="191.3" cy="192.9" r=".93"/>
<circle cx="191.3" cy="192.9" r=".96"/>
<circle cx="236" cy="192.9" r=".93"/>
<circle cx="236" cy="192.9" r=".96"/>
<circle cx="264.6" cy="192.9" r=".93"/>
<circle cx="264.6" cy="192.9" r=".96"/>
<circle cx="278.9" cy="192.9" r=".93"/>
<circle cx="278.9" cy="192.9" r=".96"/>
<circle cx="284.7" cy="181.8" r=".46"/>
<circle cx="136.6" cy="201.6" r=".98"/>
<circle cx="283.8" cy="201.6" r=".98"/>
</g>
<path d="M412.4 262.3a2.5 2.5 0 0 0-4.1-1.1 2.5 2.5 0 0 0 1 4.2 2.5 2.5 0 0 0 3.2-2.9l-.1-.2" fill="none" stroke="#000" stroke-width=".3" stroke-dasharray="30.5 1.3 1.3 1.3" stroke-dashoffset="24.5" stroke-linecap="butt"/>
<path d="M414.8 261.5a5 5 0 0 0-8.3-2 5 5 0 0 0 2.2 8.3 5 5 0 0 0 6.2-6l-.1-.3" fill="none" stroke="#000" stroke-width=".3" stroke-dasharray="30.5 1.3 1.3 1.3" stroke-dashoffset="16.7" stroke-linecap="butt"/>
<g fill="none" stroke="#000" stroke-width=".3" stroke-dasharray="6.3 1.3 1.3 1.3 5.1">
<path d="M220.9 40l2 8.2M230.9 40l2 8.2M222.9 48.2l-4 4M232.9 48.2l-4 4M218.9 72.5l2 8.1M222.9 68.5l-4 4M228.9 72.5l2 8.1M232.9 68.5l-4 4M220.9 115.8l2 4M222.9 119.8l-4 4M230.9 115.8l2 4M232.9 119.8l-4 4"/>
<path d="M218.9 135.7l2 4M222.9 131.7l-4 4M228.9 135.7l2 4M232.9 131.7l-4 4M220.9 157.2l2 8.1M230.9 157.2l2 8.1M222.9 165.3l-4 4M232.9 165.3l-4 4M218.9 189.6l2 8.2M222.9 185.6l-4 4M228.9 189.6l2 8.2M232.9 185.6l-4 4"/>
</g>
<path d="M218.9 123.8l4 7.9M228.9 123.8l4 7.9" fill="none" stroke="#000" stroke-width=".3" stroke-dasharray="6.3 1.3 1.3 1.3 5.1" stroke-dashoffset="6.3"/>
<path d="M218.9 52.2l4 16.3M228.9 52.2l4 16.3M218.9 169.3l4 16.3M228.9 169.3l4 16.3" fill="none" stroke="#000" stroke-width=".3" stroke-dasharray="6.3 1.3 1.3 1.3 5.1" stroke-dashoffset="2.4"/>
<path d="M362.8 123.7v14.3" fill="none" stroke="#000" stroke-width=".3" stroke-dasharray="30.5 1.3 1.3 1.3" stroke-dashoffset="25.2"/>
<path d="M277.5 177.5h-.2M278.9 176.1v-.2M278.9 178.9v.2M280.3 177.5h.2" fill="none" stroke="#000" stroke-width=".3" stroke-dasharray="30.5 1.3 1.3 1.3"/>
<path d="M410 255.7v14.9" fill="none" stroke="#000" stroke-width=".3" stroke-dasharray="30.5 1.3 1.3 1.3" stroke-dashoffset="25"/>
<path d="M403.4 263l12.6-.1" fill="none" stroke="#000" stroke-width=".3" stroke-dasharray="30.5 1.3 1.3 1.3" stroke-dashoffset="26.1"/>
<path d="M216 248v5" fill="none" stroke="#000" stroke-width=".3" stroke-dasharray="30.5 1.3 1.3 1.3" stroke-dashoffset="29.9"/>
<path d="M128.1 45.5v29.7M157.1 45.5v29.7M258.9 45.5v29.7M287.9 45.5v29.7" fill="none" stroke="#f00" stroke-width=".3" stroke-dasharray="30.5 1.3 1.3 1.3" stroke-dashoffset="17.5"/>
<g fill="#000">
<path d="M345.2 134.4l.6 .2-.6 .1z"/>
<path d="M131 34.3l.6-.2v.3zM182.4 34.1l.7 .2-.7 .1z"/>
<path d="M143.5 37.3l.6-.2v.4zM170 37.1l.6 .2-.6 .2z"/>
<path d="M258.3 29.8l.6 .1-.6 .2zM157 29.9l.7-.1v.3z"/>
<path d="M291.4 37.1l.6 .2-.6 .2zM287.9 37.3l.6-.2v.4z"/>
<path d="M177.8 45.5l.2 .6h-.3zM177.7 74.6h.3l-.2 .6zM383.9 114.8l.1 .6h-.3zM383.7 136h.3l-.1 .6zM298.2 160.4l.1 .6h-.3zM298 194.1h.3l-.1 .6zM294.5 162.1l.1 .6h-.3zM294.3 192.3h.3l-.1 .6z"/>
<path d="M106.2 111.3l.6-.2v.3zM291.4 111.1l.6 .2-.6 .1zM148.5 40.6l.6-.2v.3zM165 40.4l.6 .2-.6 .1zM170.6 76.1l-.1 .6h.2zM157 76.1l-.1 .6h.3zM106.2 29.9l.6-.1v.3zM156.4 29.8l.6 .1-.6 .2zM106.2 40.6l.6-.2v.3zM127.4 40.4l.6 .2-.6 .1zM362.8 139.7l.6-.2v.3zM379.4 139.5l.6 .2-.6 .1zM106.2 156.5l.6-.2v.3zM133.6 156.3l.6 .2-.6 .1zM134.2 156.5l.6-.2v.3zM162.1 156.3l.6 .2-.6 .1zM134.2 178.4l-.2 .6h.3zM134.1 193.9l-.3 .6h.3zM278.9 193.9l-.2 .6h.3z"/>
<path d="M379.7 110.7l.6 .1-.6 .2zM345.4 110.8l.6-.1v.3z"/>
<path d="M362.2 139.5l.6 .2-.6 .1zM345.8 139.7l.6-.2v.3zM291.4 156.3l.6 .2-.6 .1zM278.9 156.5l.6-.2v.3z"/>
<path d="M162.7 156.3l.6-.1v.3zM264 156.2l.6 .1-.6 .2z"/>
<path d="M264.6 156.5l.6-.2v.3zM278.3 156.3l.6 .2-.6 .1z"/>
<path d="M354.9 175.9l.2 .6h-.3zM354.8 178.7h.3l-.2 .6z"/>
<path d="M360.2 173.6l.6-.2v.3zM358.4 173.4l.6 .2-.6 .1z"/>
</g>
<g font-size="6.3">
<text x="282.1" y="250.3">名称</text>
<text x="347.1" y="250.3">图号</text>
<text x="282.1" y="260.3">材质</text>
<text x="347.1" y="260.3">质量</text>
<text x="383.3" y="262.1">视</text>
<text x="383.3" y="269.9">图</text>
<text x="282.1" y="270.3">版次</text>
<text x="347.1" y="270.3">比例</text>
</g>
<g font-size="4.2">
<text x="4.8" y="237.6">注意：1.行走平行度（正面+侧面），450行程内，≤±0.03mm，1000行程内，≤±0.05mm。</text>
<text x="12.2" y="243.3">2.本体形变，450行程内，≤±0.03mm，1000行程内，≤±0.05mm。</text>
<text x="18.6" y="251.3">型号/规格</text>
<text x="69.5" y="251.3">GTH12-700-BC-M40-C4</text>
<text x="300.8" y="249.5">GTH12-700-BC-M40-C4</text>
<text x="14.4" y="258.3">螺杆型号/规格</text>
<text x="19.7" y="263.9">有效行程</text>
<text x="63.7" y="258.3">1605</text>
<text x="86.5" y="263.9">700</text>
<text x="89.9" y="258.3">1610</text>
<text x="111.7" y="258.3">1620</text>
<text x="19.7" y="269.5">精度等级</text>
<text x="87.6" y="269.5">C7</text>
<text x="259" y="267">2022/9/23</text>
<text x="19.7" y="275.2">马达容量</text>
<text x="74.9" y="275.2">400W（无刹车）</text>
<text x="15.5" y="280.8">重复定位精度</text>
<text x="86.7" y="280.8">0.02</text>
<text x="9.1" y="286.4">感应开关方式及数量</text>
<text x="72.7" y="286.4">外挂型三只（C4）</text>
<text x="15.5" y="292">建议最快速度</text>
<text x="60.5" y="292">250MM/S</text>
<text x="86.7" y="292">500MM/S</text>
<text x="107.4" y="292">1000MM/S</text>
</g>
<g font-size="4.1">
<text x="282.6" y="179">I</text>
<text x="377.6" y="175.4">I</text>
<text x="371.4" y="180.6">2 : 3.5</text>
</g>
<g font-size="3.5">
<text x="116.2" y="31.2">178 滑台原始位置</text>
<text x="159.3" y="35.5">182</text>
<text x="234.5" y="31.2">700 有效行程</text>
<text x="66" y="41.8">76.50 滑台极限位置 1</text>
<text x="160.1" y="41.8">60</text>
<text x="160.1" y="38.6">95</text>
<text x="294.8" y="38.6">14.50 滑台极限位置 1</text>
<text x="179.1" y="62.7" transform="rotate(-90 179.1 62.7)">104</text>
<text x="129.5" y="83.3">2 x</text>
<text x="139.9" y="83.3">6 H7</text>
<text x="153.1" y="83.3">8</text>
<text x="172.2" y="83.3">8 x M6 贯穿</text>
<text x="197.6" y="112.5">994</text>
<text x="360.3" y="112.1">122</text>
<text x="385.1" y="127.1" transform="rotate(-90 385.1 127.1)">76</text>
<text x="333.5" y="134">基准面</text>
<text x="349.9" y="140.9">59.50</text>
<text x="370.1" y="140.9">60</text>
<text x="118.9" y="157.7">98</text>
<text x="146.1" y="157.7">100</text>
<text x="223.2" y="157.6">700</text>
<text x="270.9" y="157.7">50</text>
<text x="283.3" y="157.7">46</text>
<text x="295.8" y="179" transform="rotate(-90 295.8 179)">108</text>
<text x="299.4" y="179" transform="rotate(-90 299.4 179)">120</text>
<text x="363.7" y="174.8">2</text>
<text x="135.8" y="180.9">2 x</text>
<text x="146.2" y="180.9">6 H7</text>
<text x="159.4" y="180.9">6</text>
<text x="352.7" y="191.6" transform="rotate(-90 352.7 191.6)">+0.012</text>
<text x="356.2" y="189.8" transform="rotate(-90 356.2 189.8)">0</text>
<text x="359.7" y="187.3" transform="rotate(-90 359.7 187.3)">6</text>
<text x="356.2" y="195.1" transform="rotate(-90 356.2 195.1)">6</text>
<text x="134.9" y="199.3">16 x M8</text>
<text x="138.3" y="202.8">6.5 贯穿</text>
<text x="153.3" y="199.3">16</text>
<text x="280.5" y="199.3">4 x M8</text>
<text x="285.5" y="202.8">6.5 贯穿</text>
<text x="297.1" y="199.3">16</text>
<text x="221.4" y="246.8">1</text>
<text x="221.4" y="251.8">2</text>
<text x="218.8" y="256.8">序号</text>
<text x="232.2" y="256.8">修 订 版 次</text>
<text x="257.5" y="256.8">设计变更编号</text>
<text x="228.2" y="261.8">设</text>
<text x="240.1" y="261.8">计</text>
<text x="252" y="261.8">变</text>
<text x="263.9" y="261.8">更</text>
<text x="219.1" y="266.7">设 计</text>
<text x="366.6" y="269.3">1:3.5</text>
<text x="219.1" y="271.7">校 核</text>
<text x="219.1" y="276.7">批 准</text>
<text x="222.9" y="282.7">技术要求：</text>
<text x="231.8" y="287.3">1、未标注公差全部 0.1</text>
<text x="231.7" y="291.8">2、未标注倒角全部C0.3</text>
</g>
</svg>
